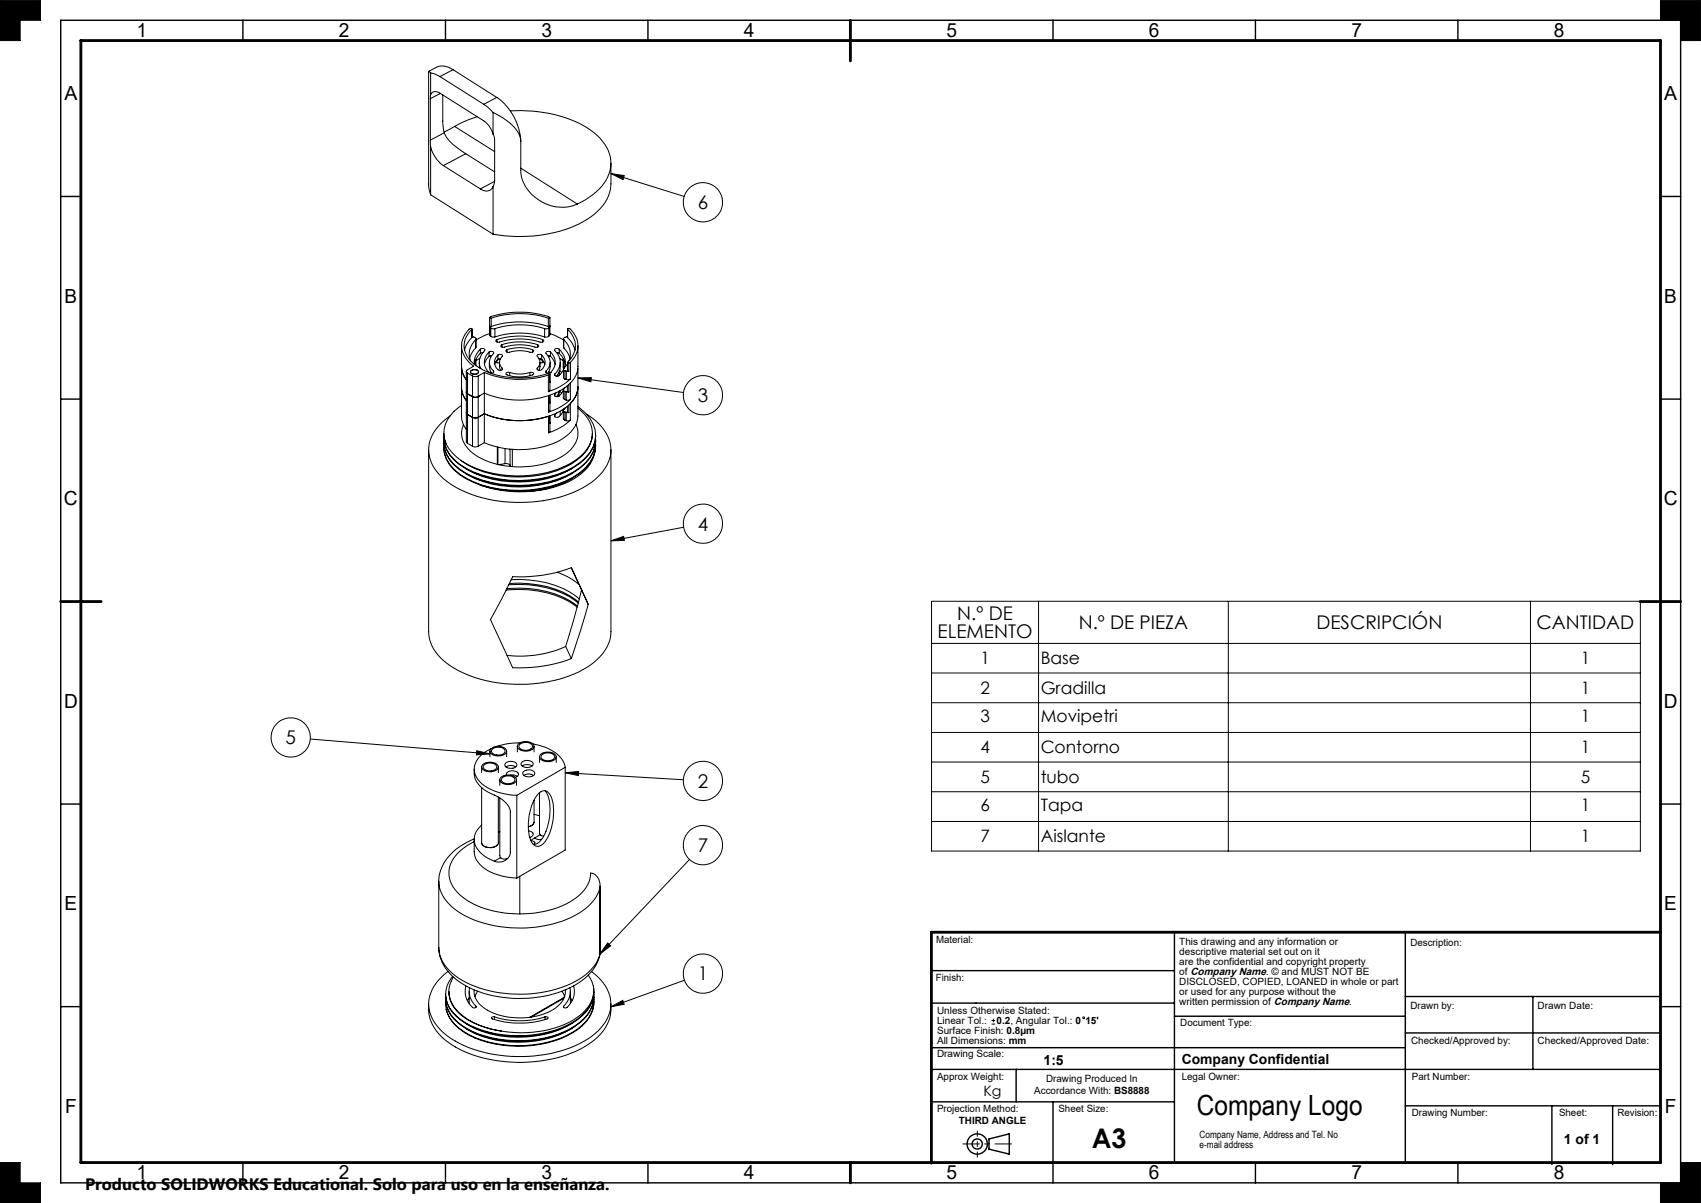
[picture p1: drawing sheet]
<svg xmlns="http://www.w3.org/2000/svg" width="420mm" height="297mm" viewBox="0 0 420 297" stroke-linecap="round" stroke-linejoin="round" font-family="sans-serif">
<g fill="none" stroke="#000" stroke-width=".35">
<path d="M15 5h400v287h-400zM60 5v5M110 5v5M160 5v5M260 5v5M310 5v5M360 5v5M15 48.5h5M410 48.5h5M15 98.5h5M410 98.5h5M15 198.5h5"/>
<path d="M410 198.5h5M230 239.6h60M290 230.1v57.1M347 230.1v57.1M15 248.5h5M230 258.7h117M230 247.6h60M290 250.9h57M347 255h63M347 246h63M378.5 246v18M410 248.5h5"/>
<path d="M230 272h60M230 264h180M250.9 264v8M260 272v20M347 273h63M383.2 273v14.5M398.2 273v14.5M60 287v5M110 287v5M160 287v5M244.2 281.2l5-1.3v5l-5-1.2zM310 287v5"/>
<path d="M360 287v5"/>
<circle cx="241.3" cy="282.4" r="2.51"/>
<circle cx="241.3" cy="282.4" r="1.25"/>
</g>
<path d="M237.8 282.4h12" fill="none" stroke="#000" stroke-width=".25" stroke-dasharray="15.2 1.3 1.3 1.3" stroke-dashoffset="11.1"/>
<path d="M241.3 279.2v6.5" fill="none" stroke="#000" stroke-width=".25" stroke-dasharray="15.2 1.3 1.3 1.3" stroke-dashoffset="13.9"/>
<g fill="none" stroke="#000" stroke-width=".25">
<path d="M0 0h10v5h-5v5h-5zM106.3 18l-.4-.4-.1 28 .5 2.5M106.3 18l1.2 .3 1.1 .6M106.3 18v5.4M108.6 18.9l10.9 6.8M111.9 17.2a4 4 0 0 0-4.1-.6l-1.9 1M111.9 17.2l-3.3 1.7M111.9 17.2l10.8 6.9M410 0h10v10h-5v-5h-5zM106.3 34.6v1.7M106.3 24.4v10.2M106.3 23.4v1"/>
<path d="M106.3 23.4a1.42 1.42 0 0 1 2.3-.4l10.9 6.8a5.8 5.8 0 0 1 2.2 3.3M106.3 36.3a8.4 8.4 0 0 0 3.2 4.6M106.3 36.3v11.8M108.7 23.1l-2.4 1.3M109.3 23.4v6.9l.4 2.5M109.7 32.8a11.8 11.8 0 0 0 5.3 5.2M109.7 32.8l-3.4 1.8M112.3 31.2l-2.6 1.4M112.3 31.2l9.8 6.2M115 38l7.1 4.4M115 38l-5.5 2.9M117.8 28.8l-2.3 .8-3.2 1.6"/>
<path d="M119.5 25.7l2.2 2.1M121.7 33.1l.4 1.3v10.2l-.4 1.4M121.7 27.8a12.6 12.6 0 0 1 6.7 5.9l.2 1.2M121.7 27.8v5.3M122.7 24.1a14.2 14.2 0 0 1 5.9 10.8M122.7 24.1l-3.2 1.6M126 27.4a31.9 31.9 0 0 1 19.9 4.8 9.7 9.7 0 0 1 4.7 9.8 12.2 12.2 0 0 1-6 7.3l-2 1.1M128.6 34.9v7.2a9.9 9.9 0 0 0 7.8 8.8 9.3 9.3 0 0 0 6.2-.5M106.3 48.1l15.4 9.7M109.5 40.9l9.1 5.7M121.7 46a1.9 1.9 0 0 1-3.1 .6M121.7 46v11.8"/>
<path d="M122.1 44.8l-3.5 1.8M128.6 41.5l14 8.9M150.8 42.9l3.3 .5-.3 .9zM150.8 42.9l18.1 5.6M150.8 40.3v5.1a10.1 10.1 0 0 1-4.9 8.1 32.4 32.4 0 0 1-21.4 4.7l-2.8-.4M120.9 78.4v2.1M120.9 78.4l.1-.1a22 22 0 0 1 14.7 .1v.2h-.3M120.9 78.4l.1 .2h.3M121.3 78.6a22.5 22.5 0 0 1 14.1 0M121.3 78.6v2M135.4 78.6v2M135.8 78.4v2.1"/>
<path d="M113.9 90.5l.1 .2a5 5 0 0 0 1.1 3.1M113.9 89.9v.5a5.4 5.4 0 0 0 1.2 3.4M113.9 95.6l.1 .6a5.1 5.1 0 0 0 1.1 2.7l-.9-1.8zM113.9 85.4v17.6l.5 1.9 .7 1.1M115.1 96.8l.3 .4zM115.1 91.7v17.4l.3 .4M115.4 92.1a.43 .43 0 0 1-.3-.4 .43 .43 0 0 1 .3-.4l1.5-.9a5.8 5.8 0 0 1-2.4-7.2l1.3-1.9a.41 .41 0 0 1 .7 0 5.3 5.3 0 0 0 .4 8.4 19.8 19.8 0 0 0 16.5 3l2-.5 .3 .2M115.4 97.2l1.4 .8 .6 .1 .7-.2M115.4 92.1l1.3 .7M115.4 92.1v17.4M116.3 91.5a1.2 1.2 0 0 1 1.8 .4 1.21 1.21 0 0 1-1.9 0zM116.5 83.4l-1.3 1.7-.5 1.3"/>
<path d="M116.6 83.3l-.1 .1M116.6 83.1l.6 .2a.34 .34 0 0 1 .3 .2 .34 .34 0 0 1-.1 .4M116.6 81.2l-.1 2.2M116.7 92.8l.5 .2 .9-.2M116.7 92.8v17.4M117.4 83.9a4.7 4.7 0 0 0-1.2 5.2M117.4 85.9l-.8 1.1-.6 1.4M117.4 83.9v2M117.5 88.7l-.1 1.5M117.5 88.8v1.5M117.5 83.6l-.1 2.3M118.1 92.8v17.4"/>
<path d="M118.4 89.5v1.3M118.5 88.5l-1 .6M118.5 97.7l-.4 .2M118.6 86.2a.57 .57 0 0 1 .7-.2 .57 .57 0 0 1 .4 .6 3.7 3.7 0 0 0-1 4.4M118.6 86.2l-.5 .5a4.1 4.1 0 0 0-1 3.3l.6-1.7 .9-1.1M118.6 86.2v1M119.2 87.1l-.6 .1M119.6 92a23.3 23.3 0 0 0 15.8 .6M119.6 92l-1.5 .8M119.6 92v17.3M120.8 86.9a.6 .6 0 0 1 .6-.2 .6 .6 0 0 1 .4 .6 2.86 2.86 0 0 0 0 4.3M120.8 86.9a3.3 3.3 0 0 0 0 5.1"/>
<path d="M120.8 87.9l-.8 1-.4 1.1M120.8 92h.1M120.8 86.9v1M120.8 89.5l.2 1.7 .4 .9M120.9 87.9h.1M120.9 82.4l-1.3 .4-2.1 1.2M120.9 80.6l.1 2.2M120.9 80.5l.1 .3M120.9 80.5l.4 .1M120.9 87.8v.1M120.9 87.9l.2 .2M121 80.8v2"/>
<path d="M121 82.8l.2 .2M121 80.8l.2 .2M121.1 88.1l.1 .1M121.1 87.8v.3M121.2 83l.4 .2h.6M121.2 81l.4 .2 .6-.1M121.2 81v2M121.2 91.9l-.4 .1M121.3 80.6a22.5 22.5 0 0 1 14.1 0M121.4 87.8l-.6 .1M121.8 91.6v.4l-.6 .1M121.8 91.6v.4"/>
<path d="M122.2 83.2a20.3 20.3 0 0 1 12.3 0M122.2 81.1a20.3 20.3 0 0 1 12.3 0M122.2 81.1v2.1M122.4 89.4l.2 .1h.7M122.7 89v.5M122.7 83.8l-.3 .4 .5 .3a18.7 18.7 0 0 1 10.9 0l.5-.3-.4-.4M122.7 83.8a18.8 18.8 0 0 1 11.2 0M122.7 83.8v.7M122.9 87.7a2.15 2.15 0 0 0 .6 3.7l.5-.1v-.4M122.9 87.7a.57 .57 0 0 1 .7-.3 .57 .57 0 0 1 .4 .6 1.9 1.9 0 0 0 0 2.9M122.9 88.7l-.7 1.3M122.9 87.7v1"/>
<path d="M123.3 89.5l.1 1.3 .2 .6M123.5 88.6l-.8 .3M123.6 88.5l-.7 .2M124 85.1l-.4 .3 .5 .3a15.1 15.1 0 0 1 8.5 0l.4-.3-.3-.3M124 85.1a14.6 14.6 0 0 1 8.7 0M124 85.1v.6M124 90.9v.4M125.2 86.3l-.3 .4 .5 .3a10.6 10.6 0 0 1 5.9 0l.5-.3-.3-.4M125.2 86.3a10.2 10.2 0 0 1 6.3 0M125.2 86.3v.7M125.8 92h-.7l-.2 .4a8.7 8.7 0 0 0 6.9 0l-.3-.4h-.7M125.8 92a8.3 8.3 0 0 0 5 0"/>
<path d="M125.8 92v.7M130.8 92v.7M131.5 86.3v.7M132.7 90.9v.4M132.7 85.1v.6M133.1 88.5l.6 .2M133.1 88.7l.8 .2M133.3 89.5v1l-.2 .9M133.7 87.7a2.15 2.15 0 0 1-.6 3.7l-.4-.1v-.4M133.7 87.7a.57 .57 0 0 0-.6-.3 .57 .57 0 0 0-.4 .6 1.9 1.9 0 0 1 0 2.9M133.7 88.7l.8 1.3M133.7 87.7v1"/>
<path d="M133.9 88.9h.1M133.9 88.9v.6M133.9 83.8v.7M134.2 89.2l-.4 .4-.5-.1M134.5 81.1v2.1M134.8 91.6v.4M135.3 87.8l.6 .1M135.4 92.6v4.1M135.4 87.8v.2M135.4 97.7v4M135.5 91.8l.4 .2M135.5 83l-.5 .2h-.5"/>
<path d="M135.5 81l-.5 .2-.5-.1M135.5 81v2M135.6 87.9l-.1 .2M135.6 87.8v.1M135.7 87.8l-.1 .1M135.7 82.8l-.2 .2M135.7 80.8l-.2 .2M135.7 80.8v2M135.7 92.4l-.3 .2M135.7 92.4v2M135.7 97.6v1.9M135.8 82.4l1.3 .4 2 1.2"/>
<path d="M135.8 94.2l-.1 .2M135.8 94.4h-.1M135.8 92.3v4.1l-.4 .3M135.8 80.6l-.1 2.2M135.8 80.5l-.4 .1M135.8 80.5l-.1 .3M135.8 99.2l-.1 .3M135.8 99.4l-.1 .1M135.8 97.6v3.9l-.4 .2M135.9 89.5l-.2 1.7-.4 .9M135.9 92h.1M135.9 86.9a3.2 3.2 0 0 1-.4 5.2l-.6-.1-.1-.4"/>
<path d="M135.9 86.9a.6 .6 0 0 0-.7-.2 .6 .6 0 0 0-.4 .6 2.86 2.86 0 0 1 0 4.3M135.9 87.9l.8 1 .4 1.1M135.9 86.9v1M137 92.4v.3M137 97.4v.4M137.4 87.1l.7 .1M137.4 96.9l-.4 .5M137.7 97.6l.1 .3M137.7 92.5l.2 .3M137.9 92.2l.1 .1M138 92.3l.3 .2M138 91.9v.4"/>
<path d="M138 96.9v.9M138.1 86.2a4.1 4.1 0 0 1 1.2 4.6M138.1 86.2a.6 .6 0 0 0-.7-.2 .6 .6 0 0 0-.4 .6 3.8 3.8 0 0 1 0 5.8M138.1 87.2l.9 1.1 .6 1.7M138.1 86.2v1M138.2 91.4l.5 .6M138.2 88.5l.9 .5M138.3 89.5v1.8l-.9 1.6M138.6 97.1l-.4-.6-.8 1.4M139.1 88.7l.1 2.3v-2.1M139.1 96.2v2.1l.4 .4M139.1 96.3l-.1 .4a1.85 1.85 0 0 1-1.6 1.3l-.4-.2v-.4"/>
<path d="M139.1 88.6l.1 .3M139.1 96l.1 .1M139.1 91.2v2.1l.4 .3M139.1 83.6l.1 2.3M139.1 91.3l-.1 .3a1.68 1.68 0 0 1-1.6 1.3l-.3-.2-.1-.3M139.2 95.9v.2M139.2 88.9l.1 .2M139.2 85.9l.9 1.1 .6 1.4M139.2 83.9a4.7 4.7 0 0 1 1.3 5.2M139.2 96a.37 .37 0 0 0 0 .4 .37 .37 0 0 0 .3 .2M139.2 83.9v2M139.3 95.8v.2"/>
<path d="M139.5 93.6l.3 .1M139.5 91.5l.3 .1M139.5 91.5v2.1M139.5 96.6v2.1M139.5 98.7l.3 .1M139.5 96.6l.3 .1M139.5 95.7l-.3 .3M139.8 96.7l.6 .1M139.8 96.7v2.1M139.8 91.6l.6 .1M139.8 91.6v2.1M140.1 95.2v1.4l.3 .2"/>
<path d="M140.1 89.5v2.1l.3 .1M140.1 83.1l-.6 .2a.34 .34 0 0 0-.3 .2 .34 .34 0 0 0 0 .4M140.1 81.2l.1 2.2M140.1 89.8l-.9 1.1a.36 .36 0 0 0 0 .4 .36 .36 0 0 0 .3 .2M140.2 81.3a.41 .41 0 0 1 .7 0 5.5 5.5 0 0 1 0 8.2M140.2 81.3a5.4 5.4 0 0 1-.1 8.3h.3M140.2 83.4l.9 1.1 .9 1.9M140.2 81.3v2.1M140.4 89.6v2.1M140.4 95v1.8M140.8 98.6a12.8 12.8 0 0 1-5.4 3.1M140.8 98.6l-.4 .2h-.6"/>
<path d="M140.8 94.6v4M140.9 93.5a13.7 13.7 0 0 1-5.5 3.2M140.9 93.5l-.6 .3-.5-.1M140.9 89.5l-.5 .1M140.9 89.5v4M142.7 93.3l3.3-.1-.1 1.1zM142.7 93.3l26.1 3.6M142.7 85.4v5.1a6.8 6.8 0 0 1-3.7 5.6 22.4 22.4 0 0 1-19.4 .9l-1.5 .9M142.7 91v11.7a7 7 0 0 1-3.7 5.6 22.2 22.2 0 0 1-19.4 1M105.8 111.1v44.9a10.3 10.3 0 0 0 5.4 8.4 34.6 34.6 0 0 0 26.9 3.3 19 19 0 0 0 11.7-7.9l.7-1.5 .3-2.3v-44.9M109.6 107l.1 1.4 .5 1.4M113.9 100.1a8.1 8.1 0 0 0-4.2 8.2l.5 1.5"/>
<path d="M115.1 101.9l.3 .4zM115.4 109.5l1.3 .7M116.7 110.2l.5 .1 .9-.1M118 119.5a28.4 28.4 0 0 0 12.7 1.8M119.6 102.2a22.5 22.5 0 0 0 19.4-1.1 7 7 0 0 0 3.7-5.5v.2a5.9 5.9 0 0 1-1.9 3.8v4.1M119.6 102.2l-2 1-.9-.2-1.3-.7M119.6 102.2a23.2 23.2 0 0 0 15.8 .6v4.1M119.6 109.3l-1.5 .9M122.8 110.4v4.2M122.9 110.4v4.3M124.7 114.5l.9 .1 .3 .3M124.7 114.5l-1.6 .2"/>
<path d="M124.7 110.7v3.8M125.9 114.9l.2 .3M125.9 110.9v4M126.5 110.9v4.3M135.7 102.7v1.9M135.8 104.3l-.1 .3M135.8 104.5l-.1 .1M135.8 102.7v3.9l-.4 .3M137 102.5v.4M137.5 101.9l-.5 .6M138.3 101.5v1.1M138.7 101.2l.4 .3-.1 .2a1.68 1.68 0 0 1-1.6 1.3l-.5-.2 .1-.3"/>
<path d="M139.1 101.3v2.1l.4 .3M139.2 101v.1M139.2 101.1a.34 .34 0 0 0 0 .4 .34 .34 0 0 0 .3 .2M139.3 100.9v.1M139.5 101.7v2M139.5 103.7l.3 .2M139.5 101.7l.3 .1M139.6 100.7l-.4 .4M139.8 101.8h.6M139.8 101.8v2.1M140.1 100.3v1.4l.3 .1M140.4 100v1.8"/>
<path d="M140.8 103.7a13.9 13.9 0 0 1-5.4 3.2M140.8 103.7l-.4 .2h-.6M141.4 115.5a27.5 27.5 0 0 1-26.3 .3M141.4 116.8a27.5 27.5 0 0 1-26.3 .2M141.4 118a23.8 23.8 0 0 1-10.7 3.3M142.2 104.8a5.7 5.7 0 0 1-2.4 7.2 21.8 21.8 0 0 1-18.1 2.3 11.1 11.1 0 0 1-7.4-5.4l-.2-.7a5 5 0 0 1 .3-3.3M142.7 100.4a9.1 9.1 0 0 1 4.4 7.1 9.4 9.4 0 0 1-5.5 7.8 29.2 29.2 0 0 1-26.5 .3 9.2 9.2 0 0 1-5.5-7.5v-.5M142.7 100.7a7.4 7.4 0 0 1 3.1 8.5 13.1 13.1 0 0 1-8.1 6.6 29.3 29.3 0 0 1-22.4-1.2 12.2 12.2 0 0 1-5.1-4.8M144.9 102.2a11.2 11.2 0 0 1 5.9 8.7 10.9 10.9 0 0 1-5.9 8.9 34.5 34.5 0 0 1-24.6 3.4 21.5 21.5 0 0 1-12.8-7.2 8.3 8.3 0 0 1 1-11.1l2.6-2.2M146.3 107a8 8 0 0 1-3.7 6.5 25.8 25.8 0 0 1-18.9 4 21.1 21.1 0 0 1-9.9-3.8M146.7 112.1a11.2 11.2 0 0 1-7.4 7.3l-1.3 .5a24.4 24.4 0 0 1-7.3 1.4M147 108.2a8.3 8.3 0 0 1-3.8 7.2 27 27 0 0 1-19.7 4.1 20.8 20.8 0 0 1-11.4-4.9 7.3 7.3 0 0 1-2.5-5.8"/>
<path d="M147 109.4a8.3 8.3 0 0 1-3.8 7.3 27.4 27.4 0 0 1-19.7 4.1 20.5 20.5 0 0 1-11.4-5 7.2 7.2 0 0 1-2.5-5.8M147.1 107.5a8.5 8.5 0 0 1-3.9 6.9 27.4 27.4 0 0 1-19.7 4.1 20.5 20.5 0 0 1-11.4-4.9 7.6 7.6 0 0 1-2.5-5.5M147.1 108.7a8.4 8.4 0 0 1-3.9 6.9 27.2 27.2 0 0 1-19.7 4.1 20.5 20.5 0 0 1-11.4-4.9 7.7 7.7 0 0 1-2.5-5.5M147.1 109.9a8.4 8.4 0 0 1-3.9 6.9 27 27 0 0 1-19.7 4.1 20.8 20.8 0 0 1-11.4-4.9 7.7 7.7 0 0 1-2.5-5.4M150.8 133.5l3.2-1.1 .2 1zM168.8 130.2l-18 3.3M125 145.7a25.5 25.5 0 0 1 17.2 3.9l.3 .3M125.1 145.4a25.3 25.3 0 0 1 17.1 3.9l.4 .3M125.6 144.4a25.5 25.5 0 0 1 16.6 4l.6 .5M125.8 144.1a23.9 23.9 0 0 1 17 4.6M126.2 143.1a24.6 24.6 0 0 1 16 4.1l.8 .7M137.6 141.3l3.4 1.6 2 1.4"/>
<path d="M139.7 159.6a27.5 27.5 0 0 1-14.5 2.2M139.7 159.6l1.4 3M141.1 140.2l4.1 9M141.1 140.2a35.5 35.5 0 0 1-14.5 2.2l-5.5 10.6 5.5 11.8a36.3 36.3 0 0 0 14.5-2.2M141.1 140.2l2.6 5.6M143.7 145.8l-4 13.8M143.7 145.8l1.5 3.4M145.2 149.2l-4.1 13.4M230 148.4h175v61.7h-175zM230 158.9h175M256.4 148.4v61.7M303.3 148.4v61.7"/>
<path d="M377.9 148.4v61.7M230 166.2h175M230 173.5h175M76.6 182.5l44.4 3.6M117.1 189.9a5.6 5.6 0 0 0 3.4 5.6l.7 .4a7.3 7.3 0 0 1 4.7 4l.1 10.4a2.81 2.81 0 0 1-3.9 2.3M117.7 185.3l3.3 .8-3.3 .3zM118.9 194.4v13.7a2.13 2.13 0 0 0 2.9 1.1l.7-.3 .5-.7v-11.4M118.9 189.4v1.3M119.2 188.8a2.67 2.67 0 0 1 3.8 .4 2.07 2.07 0 0 1-2.8 1.2 1.03 1.03 0 0 1-1.1-.5 1.03 1.03 0 0 1 .1-1.1zM119.6 188.8a2.09 2.09 0 0 1 3.1 .5 1.94 1.94 0 0 1-3.1 .6l-.3-.4zM121 185.5v1.3M121.2 184.9a6 6 0 0 0-4.1 5.4 6.8 6.8 0 0 0 4.8 4.9l2.7 .8 3 .4"/>
<path d="M121.3 184.8a2.77 2.77 0 0 1 3.7 .4 1.37 1.37 0 0 1-1.7 1.4 1.78 1.78 0 0 1-2.3-1.4zM121.6 184.9a2.34 2.34 0 0 1 3.1 .3 1.27 1.27 0 0 1-1.7 1.2 1.18 1.18 0 0 1-1.6-1.3zM123 189.4v1.3M123.4 197v14.3l.3 .5M123.4 192.5v1.4M123.7 191.9a2.64 2.64 0 0 1 3.8 .5 1.71 1.71 0 0 1-2.1 1.3 1.68 1.68 0 0 1-2-1.3zM124 192a2.3 2.3 0 0 1 3.1 .3 1.3 1.3 0 0 1-1.7 1.2 1.22 1.22 0 0 1-1.5-1.3zM124.8 188.4a1.92 1.92 0 0 1 2.8 .4 1.76 1.76 0 0 1-2.8 .4l-.2-.4zM124.9 189.3a2.27 2.27 0 0 1 2.5 0M125.1 191.3a1.22 1.22 0 0 1 1.7-1l.3 .1a.76 .76 0 0 1 .9 .7 .76 .76 0 0 1-.8 .8M125.1 185.5v1.3M125.1 189.2v.3"/>
<path d="M126 191.4l1-.1 .7 .4M127.5 192.5v1.4M127.6 196.4v20.4M127.7 184.3v1.3M128 183.7a2.63 2.63 0 0 1 3.8 .4 1.61 1.61 0 0 1-1.9 1.4 1.78 1.78 0 0 1-2.2-1.4zM128.4 183.7a2.22 2.22 0 0 1 3 .3 1.33 1.33 0 0 1-1.7 1.2l-1.3-.4-.3-.7zM128.4 183.4l-3.3 .3-2.4 .6M128.9 188.1a1.85 1.85 0 0 1 2.8 .5 1.79 1.79 0 0 1-3 .1zM128.9 189.1a2.27 2.27 0 0 1 2.5 0M129.2 190.6a1.99 1.99 0 0 1 2.8 .1 1.28 1.28 0 0 1-1.8 1.1l-.9-.4a.57 .57 0 0 1-.1-.8zM129.3 191.4a2.12 2.12 0 0 1 2.4 .1M131.6 183.7a10.3 10.3 0 0 1 7.6 4.6l.4 1.1"/>
<path d="M131.9 197.5v5.6l-.3 .5-1.1 .5 .9-.4 .4-.6M131.9 184.3v1.3M132.9 196a1.75 1.75 0 0 1 1.9-.7 1.75 1.75 0 0 1 1.3 1.4 13 13 0 0 1-1.9 11.5 1.76 1.76 0 0 1-1.8 .7 1.76 1.76 0 0 1-1.3-1.4 13.1 13.1 0 0 1 1.8-11.5zM133.2 195.7v10l.3 .5M133.2 186.9v1.3M133.5 186.3a2.67 2.67 0 0 1 3.8 .4 2.09 2.09 0 0 1-2.9 1.2 1.02 1.02 0 0 1-1-.5 1.02 1.02 0 0 1 .1-1.1zM133.8 186.3a2.09 2.09 0 0 1 3.1 .5 1.97 1.97 0 0 1-3 .6l-.3-.4zM134.6 195.2a10.4 10.4 0 0 1 .6 8.8 6.3 6.3 0 0 1-2.8 4.4l-.7 .1M137.3 186.9v1.3M139.6 190.8l3.3-.3-.1 1zM139.6 190.8l29.1 1.7M139.6 189.4l-12 7"/>
<path d="M139.6 189.4v20.5l-12 6.9M230 180.8h175M230 188.1h175M230 195.5h175M108.3 217.6v16.3a9.3 9.3 0 0 0 5 7.6 30.6 30.6 0 0 0 23.2 2.9 17.5 17.5 0 0 0 10.7-6.6l.9-2.3M117.1 207.3v3a6.1 6.1 0 0 0 4 5l2.6 .9 3.9 .6M117.1 207.1a13.6 13.6 0 0 0-8.5 8.5 7.9 7.9 0 0 0 3.1 8.3 26.2 26.2 0 0 0 17 5.2 26.9 26.9 0 0 0 16-4.9 8.5 8.5 0 0 0 3.5-5.6 2.96 2.96 0 0 0-2.4-3.1 8.2 8.2 0 0 1-4.2 6.6 26.9 26.9 0 0 1-21.7 2.3 13.2 13.2 0 0 1-8.7-6.7 7.1 7.1 0 0 1 3.1-8.2l2.8-1.7M118.9 203.7a4.4 4.4 0 0 0 .3 7.3l1.3 .9 1.6 .7M119 208.2a2.5 2.5 0 0 0 3.8 .4l.1-.2M123.4 205.3h-.4h.4M123.6 211.7l-1.5 .9M123.6 211.7l.7 .4 1.1-.2"/>
<path d="M128.3 216.4v9.2M130.5 205.1l.3 .1a.78 .78 0 0 1 .9 .7 .78 .78 0 0 1-.9 .8v.1M131.1 207.5h.1M131.1 207.5l.2 .1a.52 .52 0 0 1 .6 .1 .52 .52 0 0 1 .1 .6l-.2 .2M131.9 201.1l1.3 .3M132 206.9l-.9 .6M132 206.9l.9 .4 .8-.1M133.4 206.1l-1.4 .8M133.4 206.1l.8 .3M148.2 218.8v16.8M170.3 212.2l-22.2 23.3M230 202.8h175"/>
<path d="M108.3 233.9a10.7 10.7 0 0 0 6 9.1 29.4 29.4 0 0 0 28.4-.3 11.3 11.3 0 0 0 5.5-7.1M110.6 239.9a9.9 9.9 0 0 0-4.7 9.2 12.8 12.8 0 0 0 7.6 8.5 35.4 35.4 0 0 0 30.8-.6 11.5 11.5 0 0 0 6.5-8.7 10.1 10.1 0 0 0-4.8-8.4M148.1 235.5l.1 .1M150 232.8l.8 .7-2.7 2zM105.8 247.9a10.5 10.5 0 0 0 5.7 10 33.4 33.4 0 0 0 21.7 4.1 24.3 24.3 0 0 0 15.2-6.8 9.4 9.4 0 0 0 2.4-7.3M110 245.4v.2M110.1 247.7l.1 1.5M110.8 244.8a7.1 7.1 0 0 0 3.1 5.8 21.5 21.5 0 0 0 9.9 4M111.8 241a6.6 6.6 0 0 0 .8 9.7 21.4 21.4 0 0 0 13.6 5 26.4 26.4 0 0 0 16.5-4.2 8 8 0 0 0 3.8-8.1M111.9 241.2a6.6 6.6 0 0 0 1.3 8.7 19.4 19.4 0 0 0 10.6 4.7M115 243.4a5 5 0 0 0 1.9 5.4l.6-.1v-.3M115.9 246.3l-.5 .7"/>
<path d="M115.9 244.8v3M116 243.9a4.8 4.8 0 0 0 1.5 4.5M117.1 244.4a5.4 5.4 0 0 0 3.3 5 17.4 17.4 0 0 0 16.8-.5 5.1 5.1 0 0 0 2.4-4.5M117.5 248.4v.3M117.9 244.7l-.6 1.3M122.1 251l-.6 .1-.1 .3a20.8 20.8 0 0 0 13.9 0l-.2-.3-.5-.1M122.1 251a20.2 20.2 0 0 0 12.5 0M122.1 251v.7M134.6 251v.7M138.7 244.7l.7 1.3M138.9 246.5h.2M138.9 246.5l-8.1 4.7"/>
<path d="M139.1 246.5v.3M139.1 246.5l-7.9 4.6M139.2 248.4v.3M139.3 246.2l-.2 .3M139.4 246l-.5 .5M140.7 243.9a4.8 4.8 0 0 1-1.5 4.5M140.8 246.3l.5 .7M140.8 244.8v3M141.3 252.6a26.9 26.9 0 0 1-26.2 .2M141.4 253.7a26.8 26.8 0 0 1-26 .4l-.2-.1M141.6 243.4a5 5 0 0 1-1.9 5.4l-.5-.1v-.3M145.2 240.7l1 1.7 .3 1"/>
<path d="M146.5 243.4a7.8 7.8 0 0 1-3.8 7.6 26 26 0 0 1-18.9 3.6M146.6 247.4a9 9 0 0 1-5.3 7.6 28.6 28.6 0 0 1-25.3 .7 10.5 10.5 0 0 1-5.8-6.5M146.6 245.5a8.6 8.6 0 0 1-4.5 7.7 28.1 28.1 0 0 1-22.3 2.6 14.2 14.2 0 0 1-9.1-6.4 5.8 5.8 0 0 1-.6-3.3M146.6 246.6a8.3 8.3 0 0 1-4 7.5 27.8 27.8 0 0 1-22 3.1 15.5 15.5 0 0 1-9.7-6.1l-.7-1.9M146.6 245a8.1 8.1 0 0 1-3.9 6.7 27.5 27.5 0 0 1-21.9 3.3 15.4 15.4 0 0 1-9.8-6.1 6.6 6.6 0 0 1-1-3.2M146.6 246.1a7.6 7.6 0 0 1-3.4 6.4 25.6 25.6 0 0 1-18.1 4.5 20.9 20.9 0 0 1-13.1-5.4 6.9 6.9 0 0 1-2-4.9M146.6 244.8v.2M146.6 247.3v.1M150.8 248.6l3-1.6 .3 .9zM169 242l-18.2 6.6M244.8 252.8h.9M244.8 252h.9"/>
<path d="M245.3 251.5v.9M0 287h5v5h5v5h-10zM415 287h5v10h-10v-5h5z"/>
<circle cx="173.6" cy="49.9" r="4.8"/>
<circle cx="173.6" cy="97.6" r="4.8"/>
<circle cx="173.6" cy="129.3" r="4.8"/>
<circle cx="71.8" cy="182.1" r="4.8"/>
<circle cx="173.6" cy="192.8" r="4.8"/>
<circle cx="173.6" cy="208.7" r="4.8"/>
<circle cx="173.6" cy="240.4" r="4.8"/>
<circle cx="267.6" cy="251.3" r=".22"/>
</g>
<path d="M20 10h390v277h-390zM210 5v10M15 148.5h10M405 148.5h10M410 230.1h-180v57.1M210 287v5" fill="none" stroke="#000" stroke-width=".7"/>
<path d="M0 0v10h5v-5h5v-5zM0 287v10h10v-5h-5v-5zM415 287v5h-5v5h10v-10zM410 0v5h5v5h5v-10z" fill-rule="evenodd" fill="#000"/>
<path d="M150.8 42.9l3.3 .5-.3 .9zM142.7 93.3l3.3-.1-.1 1.1zM150.8 133.5l3.2-1.1 .2 1zM139.6 190.8l3.3-.3-.1 1zM150 232.8l.8 .7-2.7 2zM150.8 248.6l3-1.6 .3 .9zM117.7 185.3l3.3 .8-3.3 .3z" fill="#000"/>
<text font-size="6.9" x="295.5" y="275.4">Company Logo</text>
<text font-size="6.7" x="269.6" y="283.5">A3</text>
<g font-size="4.8">
<text x="33.8" y="9.2">1</text>
<text x="83.7" y="9.2">2</text>
<text x="133.7" y="9.2">3</text>
<text x="183.7" y="9.2">4</text>
<text x="233.7" y="9.2">5</text>
<text x="283.7" y="9.2">6</text>
<text x="333.7" y="9.2">7</text>
<text x="383.7" y="9.2">8</text>
<text x="15.9" y="24.7">A</text>
<text x="410.9" y="24.7">A</text>
<text x="15.9" y="74.7">B</text>
<text x="410.9" y="74.7">B</text>
<text x="15.8" y="124.7">C</text>
<text x="410.8" y="124.7">C</text>
<text x="15.8" y="174.7">D</text>
<text x="410.8" y="174.7">D</text>
<text x="15.9" y="224.7">E</text>
<text x="410.9" y="224.7">E</text>
<text x="16.1" y="274.7">F</text>
<text x="411.1" y="274.7">F</text>
<text x="33.8" y="291.2">1</text>
<text x="83.7" y="291.2">2</text>
<text x="133.7" y="291.2">3</text>
<text x="183.7" y="291.2">4</text>
<text x="233.7" y="291.2">5</text>
<text x="283.7" y="291.2">6</text>
<text x="333.7" y="291.2">7</text>
<text x="383.7" y="291.2">8</text>
</g>
<g font-size="4.7">
<text x="172.3" y="51.6">6</text>
<text x="172.3" y="99.3">3</text>
<text x="172.3" y="131">4</text>
<text x="236.4" y="153">N.º DE</text>
<text x="266.4" y="155.3">N.º DE PIEZA</text>
<text x="325" y="155.3">DESCRIPCIÓN</text>
<text x="379.4" y="155.3">CANTIDAD</text>
<text x="231.5" y="157.6">ELEMENTO</text>
<text x="70.5" y="183.8">5</text>
<text x="172.3" y="194.5">2</text>
<text x="172.3" y="210.3">7</text>
<text x="172.3" y="242.1">1</text>
</g>
<g font-size="4.2">
<text x="242.1" y="164">1</text>
<text x="257" y="164">Base</text>
<text x="390.3" y="164">1</text>
<text x="242.1" y="171.3">2</text>
<text x="257" y="171.3">Gradilla</text>
<text x="390.3" y="171.3">1</text>
<text x="242.1" y="178.3">3</text>
<text x="257" y="178.3">Movipetri</text>
<text x="390.3" y="178.3">1</text>
<text x="242.1" y="186">4</text>
<text x="257" y="186">Contorno</text>
<text x="390.3" y="186">1</text>
<text x="242.1" y="193.3">5</text>
<text x="257" y="193.3">tubo</text>
<text x="390.3" y="193.3">5</text>
<text x="242.1" y="200.3">6</text>
<text x="257" y="200.3">Tapa</text>
<text x="390.3" y="200.3">1</text>
<text x="242.1" y="208">7</text>
<text x="257" y="208">Aislante</text>
<text x="390.3" y="208">1</text>
</g>
<text font-size="4.1" x="21" y="293.7">Producto SOLIDWORKS Educational. Solo para uso en la enseñanza.</text>
<text font-size="3.5" x="242.8" y="270.7">Kg</text>
<g font-size="3.4">
<text x="257.7" y="262.8">1:5</text>
<text x="291.8" y="262.7">Company Confidential</text>
<text x="386.2" y="282.4">1 of 1</text>
</g>
<g font-size="2.5">
<text x="231.1" y="232.8">Material:</text>
<text x="291.2" y="233.3">This drawing and any information or</text>
<text x="348.3" y="233.5">Description:</text>
<text x="291.2" y="235.7">descriptive material set out on it</text>
<text x="291.2" y="238.2">are the confidential and copyright property</text>
<text x="231.1" y="242.2">Finish:</text>
<text x="291.2" y="243.2">DISCLOSED, COPIED, LOANED in whole or part</text>
<text x="291.2" y="245.6">or used for any purpose without the</text>
<text x="291.2" y="240.7">of Company Name. © and MUST NOT BE</text>
<text x="231.4" y="250.3">Unless Otherwise Stated:</text>
<text x="291.2" y="248.1">written permission of Company Name.</text>
<text x="348.3" y="249">Drawn by:</text>
<text x="379.6" y="249">Drawn Date:</text>
<text x="231.4" y="252.8">Linear Tol.:</text>
<text x="231.4" y="255.2">Surface Finish: 0.8µm</text>
<text x="231.4" y="257.7">All Dimensions: mm</text>
<text x="246.1" y="252.8">0.2, Angular Tol.: 0</text>
<text x="268" y="252.8">15'</text>
<text x="291.4" y="253.4">Document Type:</text>
<text x="348.4" y="257.7">Checked/Approved by:</text>
<text x="379.6" y="257.7">Checked/Approved Date:</text>
<text x="231.4" y="261.1">Drawing Scale:</text>
<text x="231.4" y="266.7">Approx Weight:</text>
<text x="255.4" y="270">Accordance With: BS8888</text>
<text x="258.3" y="267.2">Drawing Produced In</text>
<text x="291.8" y="266.7">Legal Owner:</text>
<text x="348.6" y="266.7">Part Number:</text>
<text x="231.4" y="274.6">Projection Method:</text>
<text x="261.3" y="274.5">Sheet Size:</text>
<text x="348.6" y="275.4">Drawing Number:</text>
<text x="384.9" y="275.4">Sheet:</text>
<text x="399.4" y="275.4">Revision:</text>
<text x="236.8" y="277.4">THIRD ANGLE</text>
<text x="296.2" y="281.1">Company Name, Address and Tel. No</text>
<text x="296.2" y="283.5">e-mail address</text>
</g>
</svg>
